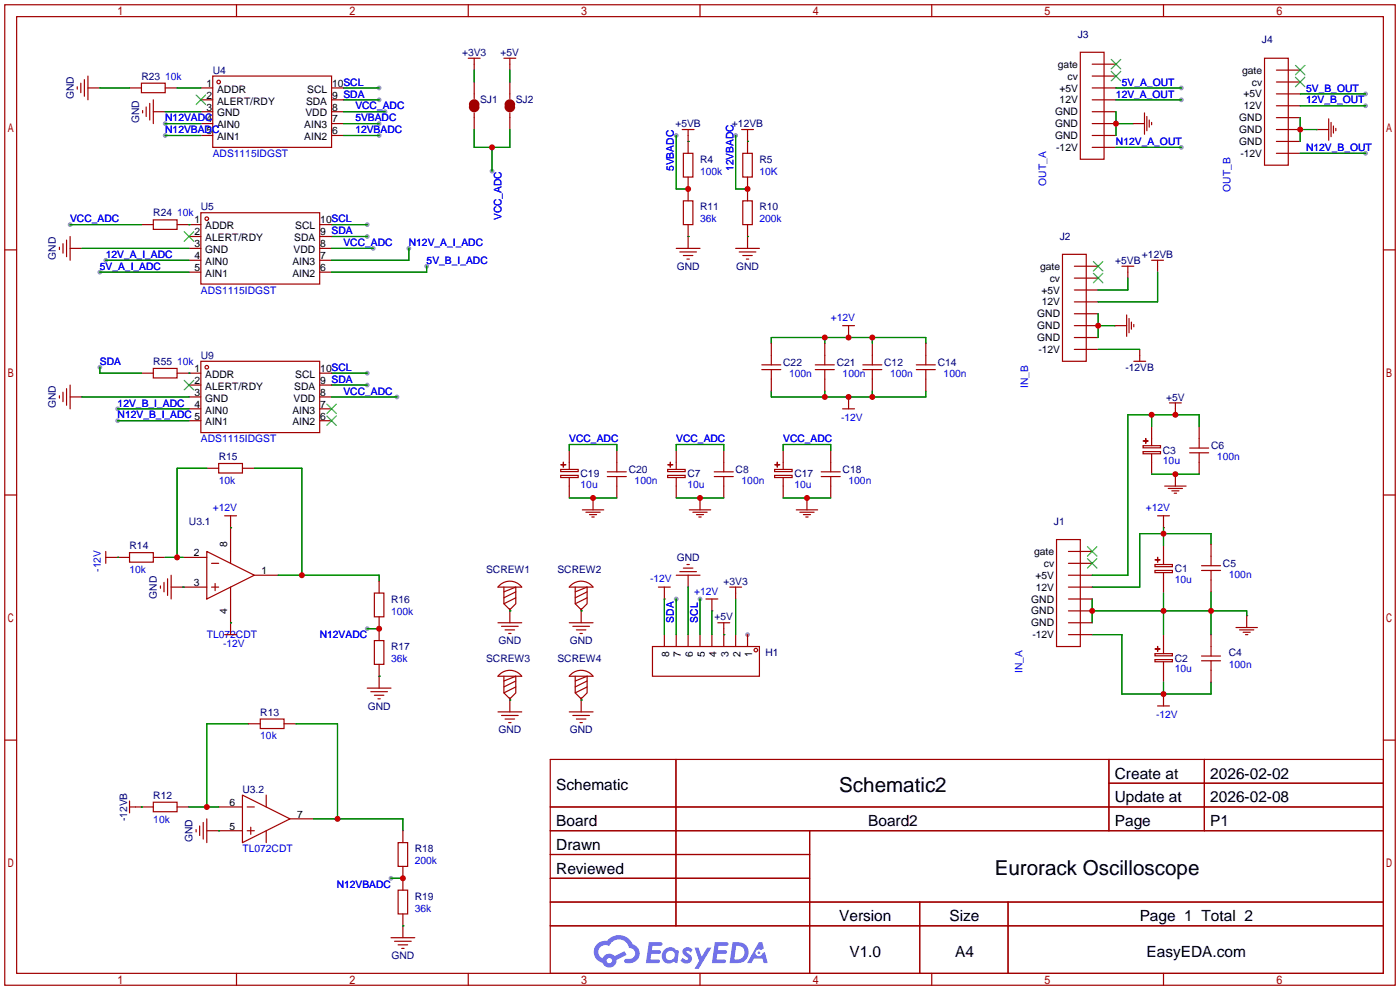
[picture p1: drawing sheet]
<svg xmlns="http://www.w3.org/2000/svg" width="299mm" height="212mm" viewBox="0 0 299 212" stroke-linecap="round" stroke-linejoin="round" font-family="sans-serif">
<g fill="#999">
<circle cx="159.8" cy="135.6" r=".51"/>
<circle cx="81" cy="21.3" r=".51"/>
<circle cx="81" cy="18.8" r=".51"/>
<circle cx="82.3" cy="23.9" r=".51"/>
<circle cx="81" cy="26.4" r=".51"/>
<circle cx="81" cy="29" r=".51"/>
<circle cx="35.3" cy="26.4" r=".51"/>
<circle cx="35.3" cy="29" r=".51"/>
<circle cx="78.5" cy="50.5" r=".51"/>
<circle cx="78.5" cy="48" r=".51"/>
<circle cx="79.8" cy="53.1" r=".51"/>
<circle cx="87.4" cy="53.1" r=".51"/>
<circle cx="91.2" cy="56.9" r=".51"/>
<circle cx="22.6" cy="55.6" r=".51"/>
<circle cx="15" cy="48" r=".51"/>
<circle cx="252.5" cy="18.8" r=".51"/>
<circle cx="252.5" cy="21.3" r=".51"/>
<circle cx="252.5" cy="31.5" r=".51"/>
<circle cx="291.8" cy="20.1" r=".51"/>
<circle cx="291.8" cy="22.6" r=".51"/>
<circle cx="291.8" cy="32.8" r=".51"/>
<circle cx="21.3" cy="58.2" r=".51"/>
<circle cx="78.5" cy="82.3" r=".51"/>
<circle cx="78.5" cy="79.8" r=".51"/>
<circle cx="84.8" cy="84.8" r=".51"/>
<circle cx="21.3" cy="78.5" r=".51"/>
<circle cx="25.1" cy="87.4" r=".51"/>
<circle cx="25.1" cy="89.9" r=".51"/>
<circle cx="157.2" cy="29" r=".51"/>
<circle cx="144.5" cy="29" r=".51"/>
<circle cx="78.5" cy="134.4" r=".51"/>
<circle cx="83.6" cy="187.7" r=".51"/>
<circle cx="144.5" cy="128" r=".51"/>
<circle cx="149.6" cy="128" r=".51"/>
<circle cx="105.2" cy="36.6" r=".51"/>
</g>
<g fill="none" stroke="#a10000" stroke-width=".25">
<path d="M1 1h297.2v209.6h-297.2zM3.6 3.6h292.1v204.4h-292.1zM50.5 1v2.6M100.1 1v2.6M149.6 1v2.6M199.1 1v2.6M248.7 1v2.6M1 53.4h2.6M295.7 53.4h2.5M1 105.8h2.6M295.7 105.8h2.5M1 158.2h2.6"/>
<path d="M295.7 158.2h2.5M117.6 162.3h178.1v45.7h-178.1zM117.6 172.5h178.1M117.6 177.5h178.1M144.5 162.3v35.6M173 177.5v30.5M237 162.3v15.2M237 167.4h58.7M257.4 162.3v15.2M117.6 182.6h55.4M117.6 192.8h178.1M117.6 187.7h55.4"/>
<path d="M117.6 197.9h178.1M196.6 192.8v15.2M215.4 192.8v15.2M50.5 208v2.6M100.1 208v2.6M149.6 208v2.6M199.1 208v2.6M248.7 208v2.6"/>
</g>
<g fill="#5487ff">
<path d="M146.2 202.7a1.3 1.3 0 0 1 1.8 .3l-.4 .6a.54 .54 0 0 0-.9-.2l.1 .2a1.28 1.28 0 0 1 .8 2 1.53 1.53 0 0 1-2.2-.3l.5-.6 .8 .5a.31 .31 0 0 0 .4-.3 .31 .31 0 0 0-.3-.4 1.12 1.12 0 0 1-.6-1.8z"/>
<path d="M148.5 202.5h.8l.7 2 1.1-2h1l-2.8 4.6h-.9l1-1.7z"/>
<path d="M138.7 201.4h1.6a1.31 1.31 0 0 1 1.3 .2 .4 .4 0 0 1-.4 .5l-1.8 .1-.1 .9h1.7a.4 .4 0 0 1 .3 .4 .4 .4 0 0 1-.4 .4h-1.7l-.2 1.2h1.4a.46 .46 0 0 1 .5 0 .46 .46 0 0 1 .1 .5l-.3 .2h-2.7z"/>
<path d="M152.8 201.4h1.6a1.32 1.32 0 0 1 1.3 .2 .39 .39 0 0 1-.4 .5l-1.7 .1-.2 .9h1.7a.4 .4 0 0 1 .3 .4 .4 .4 0 0 1-.4 .4h-1.7l-.2 1.2h1.4a.46 .46 0 0 1 .5 0 .46 .46 0 0 1 .1 .5l-.3 .2h-2.7z"/>
<path d="M162.2 201.4h.7l.4 1.3-.7 .4a.75 .75 0 0 0-1.1 .3 .75 .75 0 0 0 .5 1 .75 .75 0 0 0 .9-.7l.6-.2 .6 2.3h-.9l-.2-.9h-1.9l-.5 .9h-.9z"/>
<path d="M156.6 201.4l-.7 4.4h1.5a2.27 2.27 0 0 0 2.6-2.2 2.27 2.27 0 0 0-2.7-2.2zM157.3 202.1a1.5 1.5 0 0 1 1.8 1.6 1.5 1.5 0 0 1-1.9 1.4h-.3z"/>
<path d="M142 203a1.6 1.6 0 0 0-.3 2.3 1.6 1.6 0 0 0 2.3 .2l.8 .3 .3-2.4-.2-.3-.4-.1a1.58 1.58 0 0 0-2.5 0zM142.6 203.5a.98 .98 0 0 1 1.6 .4 .98 .98 0 0 1-1.1 1.3 .94 .94 0 0 1-.8-.7 .94 .94 0 0 1 .3-1z"/>
<path d="M127.6 201.8a2.37 2.37 0 0 0 1.2 4 1.54 1.54 0 0 0 1.7 1 1.54 1.54 0 0 0 1.3-1.6l2.1-1.1-.4-.8-2.1 1a1.57 1.57 0 0 0-2.6 .5 1.5 1.5 0 0 1-.7-2.1 1.5 1.5 0 0 1 2.1-.5 2.23 2.23 0 0 1 2.3-1.4 2.23 2.23 0 0 1 2 1.8 1.16 1.16 0 0 1 1.3 1.1 1.16 1.16 0 0 1-1.1 1.2h-.7a.47 .47 0 0 0-.6 .4 .47 .47 0 0 0 .4 .5 2.17 2.17 0 0 0 2.6-.9 2.17 2.17 0 0 0-.4-2.7l-.8-.4a3.2 3.2 0 0 0-5.4-.7l-1.2 .1zM129.7 205.3a.58 .58 0 0 1 1.1 0 .58 .58 0 0 1-1.1 0z"/>
<circle cx="162.2" cy="203.6" r=".28"/>
</g>
<g fill="none" stroke="#008700" stroke-width=".25">
<path d="M21.3 18.8h6.4M37.8 18.8h5.1M73.4 18.8h7.6M101.3 15v2.5M109 15v2.5M238.5 18.8h14M35.3 23.9h7.6M35.3 26.4h7.6M35.3 29h7.6M73.4 21.3h7.6M73.4 23.9h8.9M73.4 26.4h7.6"/>
<path d="M73.4 29h7.6M101.3 27.7v3.8h7.7v-3.8M105.2 31.5v5.1M144.5 29v11.4h2.6M147.1 30.2h.1M157.2 29v11.4h2.6M159.8 30.2h.1M238.5 21.3h14M238.5 26.4h3.6M238.5 31.5h14M238.5 23.9v5.1M277.9 25.1v5.1"/>
<path d="M277.9 27.7h3.5M277.9 20.1h13.9M277.9 22.6h13.9M277.9 32.8h13.9M15 48h15.2M17.5 53.1h22.9M21.3 58.2h19.1M22.6 55.6h17.8M40.4 48h.1M70.9 50.5h7.6M70.9 48h7.6M70.9 53.1h8.9"/>
<path d="M87.4 53.1v2.5h-16.5M91.2 56.9v1.3h-20.3M147.1 50.5h.1M159.8 50.5h.1M241 59.4v2.6h-6.3M247.4 58.2v6.3h-12.7M21.3 78.5v1.3h8.9M40.4 79.8h.1M70.9 79.8h7.6M164.8 73.4v-1.3h33.1v1.3M176.3 72.1v1.3M186.4 72.1v1.3"/>
<path d="M234.7 74.7h8.9M234.7 67.1v5M234.7 69.6h3.6M17.5 84.8h22.9M25.1 87.4h15.3M25.1 89.9h15.3M70.9 82.3h7.6M70.9 84.8h13.9M121.7 96.3v-1.3h10.1v1.3M144.5 96.3v-1.3h10.2v1.3M164.8 83.6v1.2h33.1v-1.2M167.4 96.3v-1.3h10.1v1.3"/>
<path d="M176.3 83.6v1.2M186.4 83.6v1.2M246.1 88.6v2.6M256.3 91.2v-2.6h-15.3v34.3h-7.6M25.1 119.1h.1M35.3 119.1h3.8M44.2 100.1h-6.4v19M49.3 112.8h.1M54.4 100.1h10.1v22.8M121.7 106.4h10.1M144.5 106.4h10.2M167.4 106.4h10.1"/>
<path d="M246.1 101.3h10.2M248.7 112.8v3.8M258.8 116.3v-2.3h-15.2v11.5h-10.2M39.1 125.5h.1M49.3 133.1h.1M59.4 122.9h21.6v1.3M78.5 134.4h2.5M109 130.6h.1M124.2 130.6h.1M142 128v7.6M144.5 128v7.6M147.1 125.5v10.1"/>
<path d="M149.6 128v7.6M152.1 130.6v5M154.7 135.6h.1M157.2 128v7.6M233.4 130.6h33v1M233.4 128v5.1M233.4 135.6h6.4v12.7h19v-2.5M248.7 126.7v8.9M258.8 126.5v9.1M53.1 154.7h-8.9v17.8M63.2 154.7h8.9v20.3M81 144.5h.1"/>
<path d="M109 149.6h.1M124.2 149.6h.1M248.7 145.8v2.5M30.2 172.5h.1M40.4 172.5h6.3M46.7 177.5h.1M67.1 175h19v2.5M83.6 187.7h2.5M86.1 197.9h.1"/>
</g>
<g fill="none" stroke="#a10000" stroke-width=".25">
<path d="M16.5 18.5v.6M17.3 17.8v2M18 17v3.6M18.8 18.8h2.5M18.8 16.3v5M27.7 18.8h2.5M30.2 17.8h5.1v2h-5.1zM35.3 18.8h2.5M42.9 18.8h2.6M45.5 16.3h25.4v15.2h-25.4zM70.9 18.8h2.5M100.1 12.4h2.5"/>
<path d="M101.3 12.4v2.6M101.3 17.5v3.6M107.7 12.4h2.5M109 12.4v2.6M109 17.5v3.6M230.9 11.2h5.1v22.8h-5.1zM233.4 18.8h5.1M233.4 16.3h5.1M233.4 13.7h5.1M270.3 12.4h5v22.9h-5zM272.8 17.5h5.1M272.8 15h5.1"/>
<path d="M30.5 23.6v.5M31.2 22.9v2M32 22.1v3.6M32.8 23.9h2.5M32.8 21.3v5.1M42.9 23.9h2.6M42.9 21.3h2.6M42.9 26.4h2.6M42.9 29h2.6M70.9 23.9h2.5M70.9 21.3h2.5M70.9 26.4h2.5"/>
<path d="M70.9 29h2.5M101.3 24.1v3.6M109 24.1v3.6M145.8 27.7h2.5M146 32.8h2.1v5h-2.1zM147.1 27.7v5.1M147.1 37.8v5.1M158.5 27.7h2.5M158.7 32.8h2.1v5h-2.1zM159.8 27.7v5.1M159.8 37.8v5.1M233.4 23.9h5.1"/>
<path d="M233.4 21.3h5.1M233.4 26.4h5.1M233.4 29h5.1M233.4 31.5h5.1M242.1 26.4h.1M242.1 26.4h2.5M244.6 24.1v4.6M245.1 24.9v3M245.6 25.7v1.5M246.1 26.2v.5M272.8 22.6h5.1M272.8 25.1h5.1"/>
<path d="M272.8 27.7h5.1M272.8 30.2h5.1M272.8 32.8h5.1M272.8 20.1h5.1M281.4 27.7h.1M281.4 27.7h2.6M284 25.4v4.6M284.5 26.2v3M285 26.9v1.5M285.5 27.4v.5M12.7 52.8v.5M13.5 52.1v2"/>
<path d="M14.2 51.3v3.6M15 53.1h2.5M15 50.5v5.1M30.2 48h2.6M32.8 47h5v2h-5zM37.8 48h5.1M40.4 53.1h2.5M40.4 50.5h2.5M40.4 55.6h2.5M40.4 58.2h2.5M42.9 45.5h25.4v15.2h-25.4zM68.3 53.1h2.6"/>
<path d="M68.3 48h2.6M68.3 50.5h2.6M68.3 55.6h2.6M68.3 58.2h2.6M144.5 53.1h5.1M145.3 53.8h3.5M146 42.9h2.1v5.1h-2.1zM146 54.6h2.1M146.8 55.4h.5M147.1 48v5.1M157.2 53.1h5.1M158 53.8h3.5"/>
<path d="M158.7 42.9h2.1v5.1h-2.1zM158.7 54.6h2.1M159.5 55.4h.5M159.8 48v5.1M227.1 54.4h5.1v22.8h-5.1zM229.6 59.4h5.1M229.6 56.9h5.1M239.8 56.9h2.5M241 56.9v2.5M246.1 55.6h2.6M247.4 55.6v2.6M30.2 79.8h2.6"/>
<path d="M32.8 78.7h5v2.1h-5zM37.8 79.8h5.1M42.9 77.2h25.4v15.3h-25.4zM68.3 79.8h2.6M162.8 78h4.1M162.8 79h4.1M164.8 73.4v4.6M164.8 79v4.6M174.2 78h4.1M174.2 79h4.1M176.3 73.4v4.6M176.3 79v4.6"/>
<path d="M180.1 69.6h2.5M181.4 72.1h.1M181.4 69.6v2.5M184.4 78h4.1M184.4 79h4.1M186.4 73.4v4.6M186.4 79v4.6M195.8 78h4.1M195.8 79h4.1M197.9 73.4v4.6M197.9 79v4.6M229.6 64.5h5.1"/>
<path d="M229.6 67.1h5.1M229.6 69.6h5.1M229.6 72.1h5.1M229.6 74.7h5.1M229.6 62h5.1M238.3 69.6h.1M238.3 69.6h2.5M240.8 67.3v4.6M241.3 68.1v3M241.8 68.8v1.6M242.3 77.2h2.6M242.3 69.3v.5"/>
<path d="M243.6 74.7v2.5M12.7 84.6v.5M13.5 83.8v2.1M14.2 83.1v3.5M15 82.3v5.1M15 84.8h2.5M40.4 84.8h2.5M40.4 82.3h2.5M40.4 87.4h2.5M40.4 89.9h2.5M46.7 99.1h5.1v2h-5.1zM68.3 84.8h2.6"/>
<path d="M68.3 82.3h2.6M68.3 87.4h2.6M68.3 89.9h2.6M119.9 99.3h1zM120.4 98.8v1zM121.7 96.3v4M131.8 96.3v4.5M142.7 99.3h1.1zM143.3 98.8v1zM144.5 96.3v4M154.7 96.3v4.5M165.6 99.3h1z"/>
<path d="M166.1 98.8v1zM167.4 96.3v4M177.5 96.3v4.5M180.1 87.4h2.5M181.4 84.8h.1M181.4 84.8v2.6M244.3 96.5h3.7v.5h-3.7zM244.3 95.2h3.7v.5h-3.7zM244.3 94.2l1.1 .1zM244.9 93.7v1zM246.1 91.2v4M246.1 97v4.3"/>
<path d="M249.9 86.1h2.6M251.2 86.1v2.5M254.3 95.8h4M254.3 96.8h4M256.3 91.2v4.6M256.3 96.8v4.5M22.6 119.1h5.1M22.6 117.9v2.5M25.1 119.1h.1M27.7 118.1h5.1v2h-5.1zM32.8 119.1h2.5M39.1 119.1h5.1"/>
<path d="M44.2 117.9l10.2 5-10.2 5.1zM44.2 100.1h2.5M48 110.2h2.5M49.3 112.8h.1M49.3 110.2v10.2M51.8 100.1h2.6M119.8 101.6h3.8v.5h-3.8zM119.8 100.3h3.8v.5h-3.8zM121.7 102.1v4.3M124.5 109h4.5M125.2 109.5h3.1M126 110h1.5"/>
<path d="M126.5 110.5h.5M126.7 106.4h.1M126.7 106.4v2.6M129.8 100.8h4.1M129.8 101.9h4.1M131.8 101.9v4.5M142.7 101.6h3.7v.5h-3.7zM142.7 100.3h3.7v.5h-3.7zM144.5 102.1v4.3M147.3 109h4.6M148.1 109.5h3M148.8 110h1.6"/>
<path d="M149.4 110.5h.5M149.6 106.4h.1M149.6 106.4v2.6M152.7 100.8h4M152.7 101.9h4M154.7 101.9v4.5M165.6 101.6h3.7v.5h-3.7zM165.6 100.3h3.7v.5h-3.7zM167.4 102.1v4.3M170.2 109h4.6M170.9 109.5h3.1M171.7 110h1.5"/>
<path d="M172.2 110.5h.5M172.5 106.4h.1M172.5 106.4v2.6M175.5 100.8h4.1M175.5 101.9h4.1M177.5 101.9v4.5M225.8 115.3h5.1v22.9h-5.1zM228.3 117.9h5.1M246.9 119.6l1 .1zM247.4 119.1v1zM247.4 110.2h2.5M248.7 112.8h.1"/>
<path d="M248.7 110.2v2.6M248.7 116.6v4M248.9 103.9h4.6M249.7 104.4h3M250.4 104.9h1.6M251 105.4h.5M251.2 101.3h.1M251.2 101.3v2.6M258.8 116.3v4.6M34.3 125.2v.5M35.1 124.5v2M35.8 123.7v3.6"/>
<path d="M36.6 125.5h7.6M36.6 122.9v5.1M45.2 125.5h1.5M45.2 120.4h1.5M46 124.7v1.5M48 135.6h2.5M49.3 133.1h.1M49.3 125.5v10.1M54.4 122.9h5M80 126.7h2v5.1h-2zM80 136.9h2v5.1h-2zM81 124.2v2.5"/>
<path d="M81 131.8v5.1M106.4 133.1h5.1M106.9 125a3.2 3.2 0 0 1 4.6 .5h-5.1zM107.2 133.9h3.5M107.7 125.5v3.5l1.3 1.3 1.2-1.3v-3.5l-2.5 1M107.9 134.6h2.1M108.7 135.4h.5M109 130v3.1M110.2 126.5l-2.5 1.3M110.2 127.8l-2.5 1.2M121.7 133.1h5M122.1 125a3.2 3.2 0 0 1 4.6 .5h-5z"/>
<path d="M122.4 133.9h3.6M122.9 125.5v3.5l1.3 1.3 1.3-1.3v-3.5l-2.6 1M123.2 134.6h2M124 135.4h.5M124.2 130v3.1M125.5 126.5l-2.6 1.3M125.5 127.8l-2.6 1.2M139.4 138.2h22.9v6.3h-22.9zM140.7 125.5h2.6M142 128h.1M142 125.5v2.5M142 135.6v2.6"/>
<path d="M144.5 122.9h5.1M144.5 135.6v2.6M145.3 122.2h3.5M146 121.4h2.1M146.8 120.6h.5M147.1 122.9v2.6M147.1 135.6v2.6M149.6 135.6v2.6M150.9 128h2.5M152.1 130.6h.1M152.1 128v2.6M152.1 135.6v2.6"/>
<path d="M153.4 133.1h2.6M154.7 133.1v5.1M156 125.5h2.5M157.2 125.5v2.5M157.2 135.6v2.6M159.8 135.6v2.6M228.3 135.6h5.1M228.3 125.5h5.1M228.3 128h5.1M228.3 130.6h5.1M228.3 133.1h5.1M228.3 122.9h5.1"/>
<path d="M228.3 120.4h5.1M246.8 121.9h3.8v.5h-3.8zM246.8 120.6h3.8v.5h-3.8zM246.8 139.7h3.8v.5h-3.8zM246.9 138.7h1zM247.4 138.2v1zM248.7 122.4v4.3M248.7 135.6v4.1M256.8 120.9h4.1M256.8 121.9h4.1M258.8 121.9v4.6M258.8 135.6v4.6"/>
<path d="M264.2 134.1h4.5M264.9 134.6h3.1M265.7 135.1h1.5M266.2 135.6h.5M266.4 131.6h.1M266.4 131.6v2.5M53.1 154.7h2.5M55.6 153.7h5.1v2h-5.1zM60.7 154.7h2.5M78.5 147.1h5.1M79.2 147.8h3.6M80 148.6h2"/>
<path d="M80.8 149.4h.5M81 142v5.1M106.4 152.1h5.1M106.9 144.1a3.2 3.2 0 0 1 4.6 .4h-5.1zM107.2 152.9h3.5M107.7 144.5v3.6l1.3 1.3 1.2-1.3v-3.6l-2.5 1M107.9 153.7h2.1M108.7 154.4h.5M109 149.1v3M110.2 145.5l-2.5 1.3M110.2 146.8l-2.5 1.3M121.7 152.1h5"/>
<path d="M122.1 144.1a3.2 3.2 0 0 1 4.6 .4h-5zM122.4 152.9h3.6M122.9 144.5v3.6l1.3 1.3 1.3-1.3v-3.6l-2.6 1M123.2 153.7h2M124 154.4h.5M124.2 149.1v3M125.5 145.5l-2.6 1.3M125.5 146.8l-2.6 1.3M246.8 141h3.8v.4h-3.8zM247.4 150.9h2.5M248.7 148.3h.1M248.7 141.5v4.3"/>
<path d="M248.7 148.3v2.6M256.8 140.2h4.1M256.8 141.2h4.1M258.8 141.2v4.6M27.7 172.5h5.1M27.7 171.2v2.5M32.8 171.5h5v2h-5zM37.8 172.5h2.6M41.9 177.3v.5M42.7 176.5v2.1M43.4 175.8v3.5M44.2 177.5h7.6"/>
<path d="M44.2 175v5.1M46.7 172.5h5.1M51.8 169.9l10.2 5.1-10.2 5.1zM52.8 172.5h1.6M52.8 177.5h1.6M53.6 176.8v1.5M56.9 169.9v2.6M56.9 177.5v2.6M62 175h5.1M86.1 177.5v2.6M85.1 180.1h2v5.1h-2zM85.1 190.2h2v5.1h-2z"/>
<path d="M86.1 185.2v5M86.1 195.3v5.1M83.6 200.4h5M84.3 201.2h3.6M85.1 201.9h2M85.9 202.7h.5"/>
<circle cx="46.7" cy="17.5" r=".38"/>
<circle cx="44.2" cy="46.7" r=".38"/>
<circle cx="44.2" cy="78.5" r=".38"/>
<circle cx="161.5" cy="138.9" r=".38"/>
</g>
<g fill="none" stroke="#3c3" stroke-width=".25">
<path d="M237.5 15.2l2 2.1M237.5 12.7l2 2M239.5 15.2l-2 2.1M239.5 12.7l-2 2M276.9 16.5l2 2M276.9 14l2 2M278.9 16.5l-2 2M278.9 14l-2 2M41.9 20.3l2 2.1M43.9 20.3l-2 2.1M39.4 49.5l2 2.1M41.4 49.5l-2 2.1"/>
<path d="M233.7 58.4l2 2.1M233.7 55.9l2 2M235.7 58.4l-2 2.1M235.7 55.9l-2 2M39.4 81.3l2 2M41.4 81.3l-2 2M69.8 88.9l2.1 2M69.8 86.4l2.1 2M71.9 88.9l-2.1 2M71.9 86.4l-2.1 2M232.4 119.4l2 2M232.4 116.8l2 2.1"/>
<path d="M234.4 119.4l-2 2M234.4 116.8l-2 2.1"/>
</g>
<path d="M100.8 22.9a.51 .51 0 0 0 .5 .5 .51 .51 0 0 0 .6-.5M100.8 22.4a.51 .51 0 0 1 .5-.6 .51 .51 0 0 1 .6 .6M108.5 22.9a.51 .51 0 0 0 .5 .5 .51 .51 0 0 0 .5-.5M108.5 22.4a.51 .51 0 0 1 .5-.6 .51 .51 0 0 1 .5 .6" fill="none" stroke="#a10000" stroke-width="1.3"/>
<g fill="#c00">
<circle cx="248.7" cy="130.6" r=".63"/>
<circle cx="233.4" cy="130.6" r=".63"/>
<circle cx="258.8" cy="130.6" r=".63"/>
<circle cx="248.7" cy="114" r=".63"/>
<circle cx="248.7" cy="148.3" r=".63"/>
<circle cx="251.2" cy="88.6" r=".63"/>
<circle cx="246.1" cy="88.6" r=".63"/>
<circle cx="251.2" cy="101.3" r=".63"/>
<circle cx="234.7" cy="69.6" r=".63"/>
<circle cx="238.5" cy="26.4" r=".63"/>
<circle cx="277.9" cy="27.7" r=".63"/>
<circle cx="159.8" cy="40.4" r=".63"/>
<circle cx="147.1" cy="40.4" r=".63"/>
<circle cx="44.2" cy="172.5" r=".63"/>
<circle cx="37.8" cy="119.1" r=".63"/>
<circle cx="64.5" cy="122.9" r=".63"/>
<circle cx="72.1" cy="175" r=".63"/>
<circle cx="81" cy="134.4" r=".63"/>
<circle cx="86.1" cy="187.7" r=".63"/>
<circle cx="149.6" cy="106.4" r=".63"/>
<circle cx="186.4" cy="84.8" r=".63"/>
<circle cx="181.4" cy="84.8" r=".63"/>
<circle cx="176.3" cy="84.8" r=".63"/>
<circle cx="186.4" cy="72.1" r=".63"/>
<circle cx="181.4" cy="72.1" r=".63"/>
<circle cx="176.3" cy="72.1" r=".63"/>
<circle cx="172.5" cy="106.4" r=".63"/>
<circle cx="126.7" cy="106.4" r=".63"/>
<circle cx="105.2" cy="31.5" r=".63"/>
</g>
<g font-size="4.4">
<text x="179.4" y="169.2">Schematic2</text>
<text x="212.6" y="187">Eurorack Oscilloscope</text>
</g>
<g font-size="3.3">
<text x="238.3" y="166.4">Create at</text>
<text x="258.7" y="166.4">2026-02-02</text>
<text x="118.9" y="168.9">Schematic</text>
<text x="238.3" y="171.5">Update at</text>
<text x="258.7" y="171.5">2026-02-08</text>
<text x="118.9" y="176.6">Board</text>
<text x="185.5" y="176.6">Board2</text>
<text x="238.3" y="176.6">Page</text>
<text x="258.7" y="176.6">P1</text>
<text x="118.9" y="181.6">Drawn</text>
<text x="118.9" y="186.7">Reviewed</text>
<text x="179.3" y="196.9">Version</text>
<text x="202.9" y="196.9">Size</text>
<text x="243.6" y="196.9">Page 1 Total 2</text>
<text x="181.5" y="204.5">V1.0</text>
<text x="204.1" y="204.5">A4</text>
<text x="245" y="204.5">EasyEDA.com</text>
</g>
<g font-size="2.2" fill="#000080">
<text x="98.7" y="12">+3V3</text>
<text x="107" y="12">+5V</text>
<text x="230.3" y="8">J3</text>
<text x="269.7" y="9.3">J4</text>
<text x="30.2" y="17">R23</text>
<text x="45.5" y="15.8">U4</text>
<text x="15.8" y="21.2" transform="rotate(-90 15.8 21.2)">GND</text>
<text x="102.6" y="22.1">SJ1</text>
<text x="110.2" y="22.1">SJ2</text>
<text x="29.7" y="26.3" transform="rotate(-90 29.7 26.3)">GND</text>
<text x="144.3" y="27.2">+5VB</text>
<text x="156.4" y="27.2">+12VB</text>
<text x="149.6" y="34.8">R4</text>
<text x="162.3" y="34.8">R5</text>
<text x="32.8" y="46.2">R24</text>
<text x="42.9" y="45">U5</text>
<text x="149.6" y="45">R11</text>
<text x="162.3" y="45">R10</text>
<text x="226.5" y="51.2">J2</text>
<text x="12" y="55.5" transform="rotate(-90 12 55.5)">GND</text>
<text x="144.6" y="57.7">GND</text>
<text x="157.3" y="57.7">GND</text>
<text x="238.3" y="56.4">+5VB</text>
<text x="244.1" y="55.1">+12VB</text>
<text x="32.8" y="78">R55</text>
<text x="42.9" y="76.7">U9</text>
<text x="167.4" y="78.3">C22</text>
<text x="178.8" y="78.3">C21</text>
<text x="189" y="78.3">C12</text>
<text x="200.4" y="78.3">C14</text>
<text x="240.5" y="79.3">-12VB</text>
<text x="12" y="87.3" transform="rotate(-90 12 87.3)">GND</text>
<text x="249.2" y="85.6">+5V</text>
<text x="46.7" y="98.3">R15</text>
<text x="134.4" y="101.1">C20</text>
<text x="157.2" y="101.1">C8</text>
<text x="180.1" y="101.1">C18</text>
<text x="248.5" y="96.9">C3</text>
<text x="258.8" y="96">C6</text>
<text x="124.1" y="102">C19</text>
<text x="146.9" y="102">C7</text>
<text x="169.8" y="102">C17</text>
<text x="40.4" y="112.3">U3.1</text>
<text x="225.2" y="112.2">J1</text>
<text x="27.7" y="117.4">R14</text>
<text x="144.6" y="119.9">GND</text>
<text x="103.9" y="122.4">SCREW1</text>
<text x="119.1" y="122.4">SCREW2</text>
<text x="154.6" y="125">+3V3</text>
<text x="251.1" y="122.3">C1</text>
<text x="261.4" y="121.2">C5</text>
<text x="33.5" y="127.9" transform="rotate(-90 33.5 127.9)">GND</text>
<text x="83.6" y="128.8">R16</text>
<text x="106.5" y="137.7">GND</text>
<text x="121.8" y="137.7">GND</text>
<text x="152.7" y="132.6">+5V</text>
<text x="83.6" y="139">R17</text>
<text x="103.9" y="141.5">SCREW3</text>
<text x="119.1" y="141.5">SCREW4</text>
<text x="163.6" y="140.2">H1</text>
<text x="251.1" y="141.4">C2</text>
<text x="262.6" y="140.2">C4</text>
<text x="55.6" y="152.9">R13</text>
<text x="78.6" y="151.7">GND</text>
<text x="106.5" y="156.7">GND</text>
<text x="121.8" y="156.7">GND</text>
<text x="32.8" y="170.7">R12</text>
<text x="51.8" y="169.4">U3.2</text>
<text x="27.2" y="175.5" transform="rotate(-90 27.2 175.5)">-12VB</text>
<text x="41.2" y="180" transform="rotate(-90 41.2 180)">GND</text>
<text x="88.6" y="182.1">R18</text>
<text x="88.6" y="192.3">R19</text>
<text x="83.7" y="205">GND</text>
</g>
<g font-size="2.2" fill="#00f">
<text x="35.3" y="17">10k</text>
<text x="75.9" y="23.4">VCC_ADC</text>
<text x="238.5" y="20.8">12V_A_OUT</text>
<text x="239.8" y="18.3">5V_A_OUT</text>
<text x="279.1" y="19.6">5V_B_OUT</text>
<text x="279.1" y="22.1">12V_B_OUT</text>
<text x="35.3" y="25.9">N12VADC</text>
<text x="35.3" y="28.5">N12VBADC</text>
<text x="75.9" y="25.9">5VBADC</text>
<text x="75.9" y="28.5">12VBADC</text>
<text x="45.5" y="33.5">ADS1115IDGST</text>
<text x="238.5" y="31">N12V_A_OUT</text>
<text x="279.1" y="32.3">N12V_B_OUT</text>
<text x="144" y="36.6" transform="rotate(-90 144 36.6)">5VBADC</text>
<text x="149.6" y="37.4">100k</text>
<text x="156.7" y="36.6" transform="rotate(-90 156.7 36.6)">12VBADC</text>
<text x="162.3" y="37.4">10K</text>
<text x="223.6" y="39.7" transform="rotate(-90 223.6 39.7)">OUT_A</text>
<text x="263" y="41" transform="rotate(-90 263 41)">OUT_B</text>
<text x="15" y="47.5">VCC_ADC</text>
<text x="37.8" y="46.2">10k</text>
<text x="107.2" y="47.1" transform="rotate(-90 107.2 47.1)">VCC_ADC</text>
<text x="149.6" y="47.5">36k</text>
<text x="162.3" y="47.5">200k</text>
<text x="73.4" y="52.6">VCC_ADC</text>
<text x="87.4" y="52.6">N12V_A_I_ADC</text>
<text x="21.3" y="57.7">5V_A_I_ADC</text>
<text x="22.6" y="55.1">12V_A_I_ADC</text>
<text x="91.2" y="56.4">5V_B_I_ADC</text>
<text x="42.9" y="62.8">ADS1115IDGST</text>
<text x="177.5" y="68.6">+12V</text>
<text x="21.3" y="78">SDA</text>
<text x="37.8" y="78">10k</text>
<text x="168.7" y="80.5">100n</text>
<text x="180.1" y="80.5">100n</text>
<text x="190.2" y="80.5">100n</text>
<text x="201.7" y="80.5">100n</text>
<text x="219.8" y="82.9" transform="rotate(-90 219.8 82.9)">IN_B</text>
<text x="25.1" y="86.9">12V_B_I_ADC</text>
<text x="25.1" y="89.4">N12V_B_I_ADC 5</text>
<text x="73.4" y="84.3">VCC_ADC</text>
<text x="42.9" y="94.5">ADS1115IDGST</text>
<text x="121.7" y="94.5">VCC_ADC</text>
<text x="144.5" y="94.5">VCC_ADC</text>
<text x="167.4" y="94.5">VCC_ADC</text>
<text x="179.8" y="90">-12V</text>
<text x="248.5" y="99.3">10u</text>
<text x="260.1" y="98.3">100n</text>
<text x="46.7" y="103.4">10k</text>
<text x="124.1" y="104.3">10u</text>
<text x="135.6" y="103.4">100n</text>
<text x="146.9" y="104.3">10u</text>
<text x="158.5" y="103.4">100n</text>
<text x="169.8" y="104.3">10u</text>
<text x="181.4" y="103.4">100n</text>
<text x="45.5" y="109.3">+12V</text>
<text x="244.9" y="109.3">+12V</text>
<text x="21.5" y="122.2" transform="rotate(-90 21.5 122.2)">-12V</text>
<text x="27.7" y="122.4">10k</text>
<text x="138.9" y="124.4">-12V</text>
<text x="251.1" y="124.7">10u</text>
<text x="262.6" y="123.5">100n</text>
<text x="83.6" y="131.3">100k</text>
<text x="148.3" y="127.1">+12V</text>
<text x="44.2" y="136.4">TL072CDT</text>
<text x="68.3" y="136.4">N12VADC</text>
<text x="144" y="133.1" transform="rotate(-90 144 133.1)">SDA</text>
<text x="149.1" y="133.1" transform="rotate(-90 149.1 133.1)">SCL</text>
<text x="47.7" y="138.3">-12V</text>
<text x="83.6" y="141.5">36k</text>
<text x="218.5" y="143.8" transform="rotate(-90 218.5 143.8)">IN_A</text>
<text x="251.1" y="143.7">10u</text>
<text x="262.6" y="142.8">100n</text>
<text x="247.1" y="153.5">-12V</text>
<text x="55.6" y="158">10k</text>
<text x="32.8" y="175.8">10k</text>
<text x="51.8" y="182.1">TL072CDT</text>
<text x="88.6" y="184.7">200k</text>
<text x="72" y="189.8">N12VBADC</text>
<text x="88.6" y="194.8">36k</text>
</g>
<g font-size="2.2">
<text x="226.1" y="14.5">gate</text>
<text x="228.2" y="17">cv</text>
<text x="265.5" y="15.7">gate</text>
<text x="44.1" y="18.5">1</text>
<text x="44.1" y="21.1">2</text>
<text x="44.1" y="23.6">3</text>
<text x="46.4" y="19.8">ADDR</text>
<text x="46.4" y="22.4">ALERT/RDY</text>
<text x="65.4" y="22.4">SDA</text>
<text x="65.6" y="19.8">SCL</text>
<text x="71" y="23.6">8</text>
<text x="71" y="21.1">9 SDA</text>
<text x="71" y="18.5">10SCL</text>
<text x="226.4" y="19.6">+5V</text>
<text x="226.5" y="22.1">12V</text>
<text x="265.8" y="20.8">+5V</text>
<text x="265.8" y="23.4">12V</text>
<text x="267.6" y="18.3">cv</text>
<text x="44.1" y="26.2">4</text>
<text x="44.1" y="28.7">5</text>
<text x="46.4" y="24.9">GND</text>
<text x="46.4" y="27.4">AIN0</text>
<text x="46.4" y="30">AIN1</text>
<text x="65" y="30">AIN2</text>
<text x="65" y="27.4">AIN3</text>
<text x="65.3" y="24.9">VDD</text>
<text x="71" y="28.7">6</text>
<text x="71" y="26.2">7</text>
<text x="225.5" y="24.6">GND</text>
<text x="225.5" y="27.2">GND</text>
<text x="225.5" y="29.7">GND</text>
<text x="264.9" y="25.9">GND</text>
<text x="264.9" y="28.4">GND</text>
<text x="225.7" y="32.3">-12V</text>
<text x="264.9" y="31">GND</text>
<text x="265.1" y="33.5">-12V</text>
<text x="41.6" y="47.8">1</text>
<text x="68.5" y="47.8">10SCL</text>
<text x="41.6" y="50.3">2</text>
<text x="41.6" y="52.8">3</text>
<text x="43.9" y="49">ADDR</text>
<text x="43.9" y="51.6">ALERT/RDY</text>
<text x="62.9" y="51.6">SDA</text>
<text x="63.1" y="49">SCL</text>
<text x="68.5" y="52.8">8</text>
<text x="68.5" y="50.3">9 SDA</text>
<text x="41.6" y="55.4">4</text>
<text x="41.6" y="57.9">5</text>
<text x="43.9" y="54.1">GND</text>
<text x="43.9" y="56.6">AIN0</text>
<text x="43.9" y="59.2">AIN1</text>
<text x="62.5" y="59.2">AIN2</text>
<text x="62.5" y="56.6">AIN3</text>
<text x="62.7" y="54.1">VDD</text>
<text x="68.5" y="57.9">6</text>
<text x="68.5" y="55.4">7</text>
<text x="222.3" y="57.7">gate</text>
<text x="222.6" y="62.7">+5V</text>
<text x="222.7" y="65.3">12V</text>
<text x="224.4" y="60.2">cv</text>
<text x="221.7" y="67.8">GND</text>
<text x="221.7" y="70.4">GND</text>
<text x="221.7" y="72.9">GND</text>
<text x="221.9" y="75.4">-12V</text>
<text x="41.6" y="79.5">1</text>
<text x="41.6" y="82">2</text>
<text x="43.9" y="80.8">ADDR</text>
<text x="43.9" y="83.3">ALERT/RDY</text>
<text x="62.9" y="83.3">SDA</text>
<text x="63.1" y="80.8">SCL</text>
<text x="68.5" y="82">9 SDA</text>
<text x="68.5" y="79.5">10SCL</text>
<text x="41.6" y="84.6">3</text>
<text x="41.6" y="87.1">4</text>
<text x="43.9" y="85.9">GND</text>
<text x="43.9" y="88.4">AIN0</text>
<text x="62.5" y="88.4">AIN3</text>
<text x="62.7" y="85.9">VDD</text>
<text x="68.5" y="89.7">6</text>
<text x="68.5" y="87.1">7</text>
<text x="68.5" y="84.6">8</text>
<text x="43.9" y="90.9">AIN1</text>
<text x="62.5" y="90.9">AIN2</text>
<text x="41.4" y="118.9">2</text>
<text x="48.5" y="116.8" transform="rotate(-90 48.5 116.8)">8</text>
<text x="221" y="118.6">gate</text>
<text x="41.4" y="125.2">3</text>
<text x="55.9" y="122.7">1</text>
<text x="221.3" y="123.7">+5V</text>
<text x="223.1" y="121.2">cv</text>
<text x="48.5" y="131.2" transform="rotate(-90 48.5 131.2)">4</text>
<text x="220.4" y="128.8">GND</text>
<text x="220.4" y="131.3">GND</text>
<text x="221.4" y="126.2">12V</text>
<text x="220.4" y="133.9">GND</text>
<text x="220.7" y="136.4">-12V</text>
<text x="143" y="140.3" transform="rotate(-90 143 140.3)">8</text>
<text x="145.5" y="140.3" transform="rotate(-90 145.5 140.3)">7</text>
<text x="148.1" y="140.3" transform="rotate(-90 148.1 140.3)">6</text>
<text x="150.6" y="140.3" transform="rotate(-90 150.6 140.3)">5</text>
<text x="153.2" y="140.3" transform="rotate(-90 153.2 140.3)">4</text>
<text x="155.7" y="140.3" transform="rotate(-90 155.7 140.3)">3</text>
<text x="158.2" y="140.3" transform="rotate(-90 158.2 140.3)">2</text>
<text x="160.8" y="140.3" transform="rotate(-90 160.8 140.3)">1</text>
<text x="49.1" y="172.2">6</text>
<text x="49.1" y="177.3">5</text>
<text x="63.5" y="174.8">7</text>
</g>
</svg>
